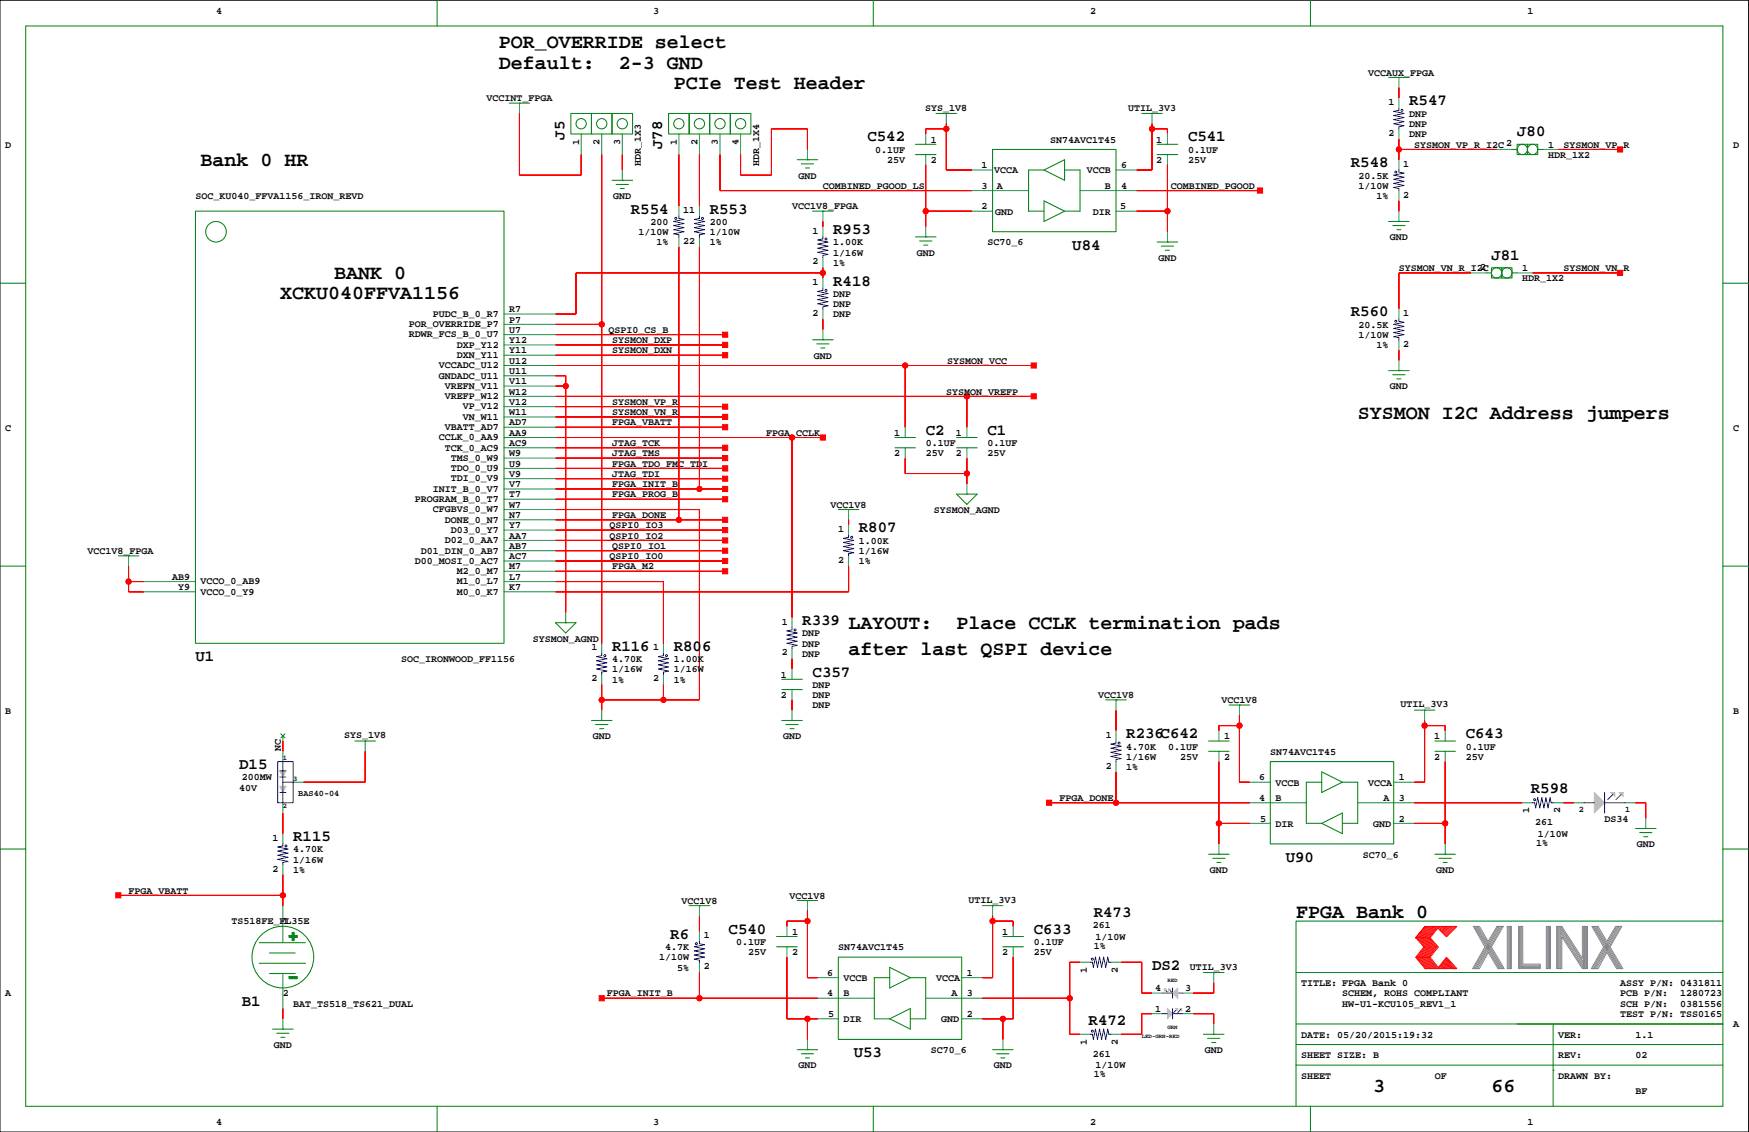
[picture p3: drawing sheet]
<svg xmlns="http://www.w3.org/2000/svg" width="432mm" height="279mm" viewBox="0 0 432 279" stroke-linecap="round" stroke-linejoin="round" font-family="sans-serif">
<path d="M0 .1h431.7v279.3h-431.7z" fill="none" stroke="#000" stroke-width=".25"/>
<g fill="none" stroke="#008000" stroke-width=".25">
<path d="M6.3 6.4h419.1v266.7h-419.1zM107.9 .1v6.3M215.6 .1v6.3M323.5 .1v6.3M342.8 19.1h5.1M345.4 19.1h.1M125.7 25.5h5.1M128.2 25.5h.1M140.9 28h5.1v5.1h-5.1zM146 28h5.1v5.1h-5.1zM151.1 28h5.1v5.1h-5.1zM165.1 28h5v5.1h-5z"/>
<path d="M170.1 28h5.1v5.1h-5.1zM175.2 28h5.1v5.1h-5.1zM180.3 28h5.1v5.1h-5.1zM196.8 39.4h5.1M199.3 39.4h.1M226 38.2h5.1M226 35.6h5.1M231.1 28h5.1M233.6 28h.1M245.1 36.9h30.4v20.3h-30.4zM281.9 28h5.1M284.4 28h.1"/>
<path d="M285.7 38.2h5.1M285.7 35.6h5.1M373.3 36.9h1.3M374.6 35.6h2.5v2.6h-2.5zM377.1 35.6h2.5v2.6h-2.5zM379.6 36.9h1.3M48.2 52.1h76.2v106.7h-76.2zM151.1 44.5h5.1M152.1 45.5h3.1M153.1 46.5h1M153.6 44.5h.1M197.8 40.4h3.1"/>
<path d="M198.8 41.5h1.1M200.6 52.1h5.1M203.2 52.1h.1M226 58.5h5.1M227 59.5h3.1M228.5 58.5h.1M257.8 42l5-2.6v5.1zM257.8 42h-3.9v10.1h3.9M257.8 49.6l5 2.5-5 2.6zM262.8 42h3.8v10.1h-3.8M285.7 59.7h5.1M288.2 59.7h.1"/>
<path d="M342.8 54.7h5.1M343.8 55.7h3.1M344.9 56.7h1M345.4 54.7h.1M0 69.9h6.3M228 60.5h1.1M286.7 60.8h3M287.7 61.8h1M366.9 67.4h1.3M368.2 66.1h2.6v2.5h-2.6zM370.8 66.1h2.5v2.5h-2.5zM373.3 67.4h1.3"/>
<path d="M425.4 69.9h6.3M200.6 83.9h5.1M201.6 84.9h3.1M202.6 85.9h1.1M203.2 83.9h.1M342.8 91.5h5.1M343.8 92.5h3.1M344.9 93.5h1M345.4 91.5h.1M220.9 110.5h5.1M220.9 108h5.1M236.2 110.5h5"/>
<path d="M236.2 108h5M0 139.7h6.3M29.2 137.2h5.1M31.7 137.2h.1M207 125.8h5M209.5 125.8h.1M236.2 122h5l-2.5 2.5zM238.7 122h.1M425.4 139.7h6.3M137.1 153.7h5.1l-2.5 2.5zM139.7 153.7h.1M146 177.8h5.1"/>
<path d="M147 178.8h3.1M148 179.9h1.1M148.6 177.8h.1M193 177.8h5.1M193 170.2h5.1M193 167.7h5.1M194 178.8h3.1M195 179.9h1M195.5 177.8h.1M273 172.7h5.1M275.5 172.7h.1M303.5 174h5"/>
<path d="M306 174h.1M349.2 175.3h5M351.7 175.3h.1M69.3 181.1l1 1M70.3 181.1l-1 1M87.6 182.9h5.1M90.1 182.9h.1M298.4 185.4h5.1M298.4 182.9h5.1M313.6 188h30.5v20.3h-30.5zM326.3 190.5l5.1 2.6-5.1 2.5zM326.3 193.1h-3.8v10.1h3.8"/>
<path d="M331.4 193.1h3.8v10.1h-3.8M354.2 185.4h5.1M354.2 182.9h5.1M0 209.6h6.3M298.4 210.8h5.1M299.4 211.9h3M300.4 212.9h1M300.9 210.8h.1M326.3 203.2l5.1-2.5v5.1zM354.2 210.8h5.1M355.3 211.9h3M356.3 212.9h1"/>
<path d="M356.8 210.8h.1M403.8 204.5h5M404.8 205.5h3M405.8 206.5h1M406.3 204.5h.1M425.4 209.6h6.3M59.7 231.2h.1M64 232.7h11.4M64 237.8h11.4M66.5 235.2h6.4M69.8 228.6h.1M170.1 223.5h5.1"/>
<path d="M172.7 223.5h.1M191.7 233.7h5.1M191.7 231.2h5.1M196.8 222.3h5.1M199.3 222.3h.1M207 236.2h30.4v20.3h-30.4zM219.7 238.8l5 2.5-5 2.5zM242.5 223.5h5.1M245.1 223.5h.1M247.6 233.7h5.1M247.6 231.2h5.1M425.4 227.3h-105.4v35.6"/>
<path d="M66.5 240.3h6.4M67.3 254h5.1M68.3 255h3.1M69.3 256h1M69.8 254h.1M196.8 259.1h5.1M199.3 259.1h.1M219.7 241.3h-3.8v10.2h3.8M219.7 251.5l5-2.6v5.1zM224.7 241.3h3.8v10.2h-3.8M245.1 259.1h5M247.6 259.1h.1"/>
<path d="M297.1 240h5.1M297.1 255.3h5.1M298.1 256.3h3.1M299.1 257.3h1.1M299.7 255.3h.1M299.7 240h.1M320 257.8h105.4M320 252.7h105.4M320 240h105.4M383.5 252.7v20.4M107.9 273.1v6.3M197.8 260.1h3.1"/>
<path d="M198.8 261.1h1.1M215.6 273.1v6.3M246.1 260.1h3M247.1 261.1h1M320 262.9v10.2M320 262.9h105.4M323.5 273.1v6.3M383.5 264.2h.1"/>
<circle cx="143.5" cy="30.5" r="1.27"/>
<circle cx="148.6" cy="30.5" r="1.27"/>
<circle cx="153.6" cy="30.5" r="1.27"/>
<circle cx="167.6" cy="30.5" r="1.27"/>
<circle cx="172.7" cy="30.5" r="1.27"/>
<circle cx="177.8" cy="30.5" r="1.27"/>
<circle cx="182.8" cy="30.5" r="1.27"/>
<circle cx="375.8" cy="36.9" r="1.27"/>
<circle cx="378.4" cy="36.9" r="1.27"/>
<circle cx="53.3" cy="57.2" r="2.54"/>
<circle cx="369.5" cy="67.4" r="1.27"/>
<circle cx="372" cy="67.4" r="1.27"/>
<circle cx="69.8" cy="236.2" r="7.6"/>
</g>
<g fill="none" stroke="#f00" stroke-width=".25">
<path d="M128.2 28v15.2h15.3v-5M148.6 38.2v120.6M153.6 38.2v3.8M167.6 38.2v12.7M172.7 38.2v12.7M177.8 38.2v8.8h62.2M199.3 36.9v-5.1h-8.8v11.4h-7.7v-5M233.6 31.8h-5.1v1.3M233.6 30.5v11.5h6.4M284.4 31.8h3.8v1.3M284.4 30.5v11.5h-3.8M345.4 21.6v2.6"/>
<path d="M345.4 34.3v5.1M345.4 36.9h24.1M384.7 36.9h15.3M203.2 54.7v1.2M228.5 52.1h11.5M228.5 40.7v15.2M280.6 47h30.5M280.6 52.1h7.6M288.2 40.7v16.5M345.4 49.6v2.5M167.6 61v67.3M172.7 61v59.7"/>
<path d="M203.2 66.1v2.5M203.2 78.8v2.5M203.2 67.4h-61v10.1h-5.1M363.1 67.4h-17.7v8.8M378.4 67.4h21.6M137.1 87.7h41.9M137.1 97.8h118.1M137.1 85.1h41.9M137.1 90.2h118.1M137.1 92.8h2.6v58.4M137.1 95.3h2.6M137.1 82.6h41.9"/>
<path d="M137.1 80.1h11.5M223.5 90.2v15.2M238.7 97.8v7.6M345.4 86.4v2.5M137.1 115.6h41.9M137.1 113.1h41.9M137.1 110.5h41.9M137.1 108h66.1M137.1 105.4h41.9M137.1 100.4h41.9M137.1 102.9h41.9M137.1 118.1h41.9"/>
<path d="M195.5 108v44.4M223.5 113.1v3.8h15.2M238.7 113.1v6.3M31.7 139.7v6.4h3.9M137.1 125.8h35.6v46.9h-24.1M137.1 123.2h41.9M137.1 138.5h41.9M137.1 130.8h41.9M137.1 133.4h41.9M137.1 135.9h41.9M137.1 120.7h41.9M137.1 128.3h41.9"/>
<path d="M209.5 139.7v6.4h-72.4M209.5 128.3v1.3M31.7 143.5h3.9M137.1 143.5h26.7v15.3M137.1 141h41.9M148.6 168.9v6.4M163.8 168.9v3.8M195.5 162.6v2.5M195.5 172.7v2.6M275.5 175.3v5.1M306 176.6v16.5h2.5M306 179.1h-5.1v1.3"/>
<path d="M351.7 177.8v15.3h-2.5M351.7 179.1h5.1v1.3M69.8 182.9v2.5M90.1 185.4v7.7h-15.2M259 198.1h49.5M275.5 190.5v7.6M300.9 188v20.3M349.2 198.1h26.6M356.8 188v20.3M386 198.1h2.5M403.8 198.1h2.5v3.8M69.8 200.7v5.1"/>
<path d="M69.8 215.9v7.6M300.9 203.2h7.6M349.2 203.2h7.6M29.2 221h40.6M172.7 226.1v3.8M194.3 236.2v15.3h7.6M199.3 224.8v16.5h2.6M199.3 227.3h-5v1.3M245.1 227.3h5v1.3M245.1 226.1v15.2h-2.6M250.1 236.2v15.3h-7.6M266.6 237.5h-2.5v17.8h2.5"/>
<path d="M276.8 237.5h5.1v7.6h2.5M349.5 236.3h3.6M349.9 231.5l1.9 2.2-2 2.6 2.2 2.8M350.1 236.3l2.2 2.8M350.2 231.5l1.9 2.3-2 2.5M350.4 236.3l2.2 2.8M350.5 231.5l1.9 2.3-2 2.5M350.6 236.3l2.3 2.7M350.8 231.5l1.9 2.3-2 2.5M351 236.3l2.2 2.8M351.1 231.5l1.9 2.3-2 2.5M351.3 236.3l2.2 2.8"/>
<path d="M351.4 231.5l1.9 2.3-2 2.5M351.6 236.3l2.2 2.8M351.7 231.5l1.9 2.2M351.8 228.7l-2.3 2.8 2.3-2.8h7.9l-2.6 2.5-2.1-2.1-1.9 2.4 2 2.2-2 2.6 2 2.5 2-2.5 2.6 2.8h-7.9l-2.3-2.8M351.9 236.3l2.2 2.8M352 231.5l1.9 2.2M352.1 228.7l-2.2 2.7M352.2 236.3l2.2 2.8M352.3 231.5l1.9 2.3-2 2.5M352.4 228.7l-2.2 2.7M352.5 236.3l2.2 2.8M352.6 231.5l1.9 2.2"/>
<path d="M352.7 228.7l-2.2 2.7M352.8 236.3l2.2 2.8M352.8 231.5l2 2.2M353 228.7l-2.2 2.7M353.1 231.5h-3.6l2.1 2.2-2.1 2.6M353.2 228.7l-2.1 2.7M353.6 233.8l-2 2.5M353.6 228.7l-2.2 2.7M353.8 228.7l-2.1 2.7M353.9 233.8l-1.9 2.4M354.1 228.7l-2.1 2.7M354.4 228.7l-2.1 2.7"/>
<path d="M354.5 233.8l-2 2.5M354.7 228.7l-2.1 2.7M354.8 233.8l-2 2.5M355 228.7l-2.1 2.7M355.2 238.8l.2 .3M355.3 238.6l.4 .5M355.4 228.7l-.4 .4M355.4 238.4l.6 .7M355.6 238.3l.7 .8M355.7 238.1l.9 1M355.7 228.7l-.5 .5M355.9 237.9l1 1.2"/>
<path d="M356 237.8l1.2 1.3M356.1 228.7l-.8 .7M356.1 237.6l1.4 1.4M356.3 237.4l1.5 1.7M356.4 237.2l1.6 1.9M356.5 228.7l-1 .9M356.5 237.1l1.8 2M356.7 236.9l1.9 2.2M356.8 236.7l2.1 2.4M356.8 228.7l-1.1 1.1M356.9 236.6l2.3 2.5M357.1 236.5l2.3 2.6"/>
<path d="M357.2 228.7l-1.3 1.2M357.5 228.7l-1.4 1.4M357.8 228.7l-1.6 1.6M358.2 228.7l-1.8 1.7M358.5 228.7l-1.9 1.9M359 228.7l-2.2 2.1M359.3 228.7l-2.3 2.3M69.8 248.9v2.6M148.6 246.4h53.3M172.7 240v6.4M199.3 251.5v5M242.5 246.4h21.6"/>
<path d="M247.6 251.5v5M284.4 250.2h-2.5v5.1h-5.1M294.6 250.2h5.1v2.5M299.7 242.6v2.5h-5.1"/>
<circle cx="233.6" cy="31.8" r=".63"/>
<circle cx="284.4" cy="31.8" r=".63"/>
<circle cx="345.4" cy="36.9" r=".63"/>
<circle cx="228.5" cy="52.1" r=".63"/>
<circle cx="288.2" cy="52.1" r=".63"/>
<circle cx="203.2" cy="67.4" r=".63"/>
<circle cx="139.7" cy="95.3" r=".63"/>
<circle cx="148.6" cy="80.1" r=".63"/>
<circle cx="223.5" cy="90.2" r=".63"/>
<circle cx="238.7" cy="97.8" r=".63"/>
<circle cx="195.5" cy="108" r=".63"/>
<circle cx="238.7" cy="116.9" r=".63"/>
<circle cx="167.6" cy="128.3" r=".63"/>
<circle cx="172.7" cy="120.7" r=".63"/>
<circle cx="31.7" cy="143.5" r=".63"/>
<circle cx="148.6" cy="172.7" r=".63"/>
<circle cx="163.8" cy="172.7" r=".63"/>
<circle cx="306" cy="179.1" r=".63"/>
<circle cx="351.7" cy="179.1" r=".63"/>
<circle cx="275.5" cy="198.1" r=".63"/>
<circle cx="300.9" cy="203.2" r=".63"/>
<circle cx="356.8" cy="203.2" r=".63"/>
<circle cx="69.8" cy="221" r=".63"/>
<circle cx="199.3" cy="227.3" r=".63"/>
<circle cx="245.1" cy="227.3" r=".63"/>
<circle cx="172.7" cy="246.4" r=".63"/>
<circle cx="199.3" cy="251.5" r=".63"/>
<circle cx="247.6" cy="251.5" r=".63"/>
<circle cx="264.1" cy="246.4" r=".63"/>
</g>
<g fill="none" stroke="#848684" stroke-width=".25">
<path d="M364 228.7l6.1 10.4M364.3 228.7l6.1 10.4M364.6 228.7l6.1 10.4M364.9 228.7l6.1 10.4M367.4 232.3l-2.1-3.6h-1.6l2.9 5-3 5.4h1.7l2.1-4 2.4 4h1.6l-3.2-5.4M369.6 228.7l-2.2 3.6M369.8 228.7l-5.9 10.4M370.2 228.7l-6 10.4M370.5 228.7l-6 10.4M370.8 228.7l-6 10.4M371.1 228.7h-1.5h1.5l-2.9 5M372.1 228.7h1v10.4h-1z"/>
<path d="M372.4 228.7v10.4M372.6 228.7v10.4M372.9 228.7v10.4M374.9 228.7h1v9.3h4.3v1.1h-5.3zM375.1 228.7v10.4M375.4 228.7v10.4M375.7 228.7v10.4M375.7 238.2h4.5M375.7 238.5h4.5M375.7 238.8h4.5M381.8 228.7h1v10.4h-1zM382 228.7v10.4"/>
<path d="M382.3 228.7v10.4M382.5 228.7v10.4M384.3 228.7h1.3l5.1 7.8v-7.8h1.2v10.4h-1.2l-5.1-7.9v7.9h-1.3zM384.5 228.7v10.4M384.8 228.7v10.4M385.1 228.7v10.4M385.3 228.7v10.4M385.3 230.3l5.6 8.7M385.3 229.8l5.6 8.7M385.3 229.2l5.6 8.7M385.3 228.8l5.6 8.7M390.9 228.7v10.4"/>
<path d="M391.2 228.7v10.4M391.5 228.7v10.4M391.7 228.6v10.4M393.3 228.7l6.1 10.4M393.6 228.7l6.1 10.4M393.9 228.7l6.1 10.4M394.2 228.7l6.1 10.4M396.7 232.3l-2.1-3.6h-1.6l2.9 5-3 5.4M397.5 233.7l3.2 5.4h-1.6l-2.4-4-2.2 4h-1.6M398.9 228.7l-2.2 3.6M399.1 228.7l-6 10.4M399.4 228.7l-5.9 10.4"/>
<path d="M399.7 228.7l-5.9 10.4M400.1 228.7l-6 10.4M400.4 228.7h-1.5h1.5l-2.9 5"/>
</g>
<g fill="none" stroke="#008080" stroke-width=".25">
<path d="M345.4 19.1v2.5M128.2 25.5v2.5M143.5 33.1v5.1M148.6 33.1v5.1M153.6 33.1v5.1M167.6 33.1v5.1M172.7 33.1v5.1M177.8 33.1v5.1M182.8 33.1v5.1M199.3 36.9v2.5M228.5 33.1v2.5M228.5 38.2v2.5"/>
<path d="M233.6 28v2.5M284.4 28v2.5M288.2 33.1v2.5M288.2 38.2v2.5M345.4 24.2v2.5M345.4 31.8v2.5M345.4 39.4v2.6M369.5 36.9h3.8M380.9 36.9h3.8M153.6 42v2.5M167.6 50.9v2.5M167.6 58.5v2.5"/>
<path d="M172.7 50.9v2.5M172.7 58.5v2.5M203.2 52.1v2.6M203.2 55.9v2.6M228.5 55.9v2.6M240 52.1h5.1M240 42h5.1M240 47h13.9M266.6 47h14M275.5 52.1h5.1M275.5 42h5.1M288.2 57.2v2.5"/>
<path d="M345.4 47v2.6M345.4 52.1v2.6M124.4 77.5h12.7M203.2 63.5v2.6M203.2 68.6v2.6M203.2 76.2v2.6M345.4 76.2v2.6M363.1 67.4h3.8M374.6 67.4h3.8M124.4 97.8h12.7M124.4 95.3h12.7M124.4 92.8h12.7"/>
<path d="M124.4 90.2h12.7M124.4 87.7h12.7M124.4 85.1h12.7M124.4 82.6h12.7M124.4 80.1h12.7M203.2 81.3v2.6M345.4 83.9v2.5M345.4 88.9v2.6M124.4 118.1h12.7M124.4 115.6h12.7M124.4 113.1h12.7M124.4 110.5h12.7"/>
<path d="M124.4 108h12.7M124.4 105.4h12.7M124.4 102.9h12.7M124.4 100.4h12.7M223.5 105.4v2.6M223.5 110.5v2.6M238.7 105.4v2.6M238.7 110.5v2.6M238.7 119.4v2.6M31.7 137.2v2.5M124.4 138.5h12.7M124.4 135.9h12.7"/>
<path d="M124.4 133.4h12.7M124.4 130.8h12.7M124.4 128.3h12.7M124.4 125.8h12.7M124.4 123.2h12.7M124.4 120.7h12.7M209.5 125.8v2.5M209.5 129.6v2.5M209.5 137.2v2.5M35.6 146.1h12.6M35.6 143.5h12.6M124.4 146.1h12.7"/>
<path d="M124.4 143.5h12.7M124.4 141h12.7M139.7 151.2v2.5M148.6 158.8v2.5M163.8 158.8v2.5M195.5 152.4v2.6M148.6 166.4v2.5M148.6 175.3v2.5M163.8 166.4v2.5M195.5 160v2.6M195.5 165.1v2.6M195.5 170.2v2.5"/>
<path d="M195.5 175.3v2.5M275.5 172.7v2.6M306 174v2.6M351.7 175.3v2.5M69.8 181.6v1.3M69.8 185.4v2.6M69.8 198.1v2.6M72.4 193.1h2.5M90.1 182.9v2.5M275.5 180.4v2.5M275.5 188v2.5M300.9 180.4v2.5"/>
<path d="M300.9 185.4v2.6M308.5 193.1h5.1M308.5 198.1h14M335.2 198.1h14M344.1 193.1h5.1M356.8 180.4v2.5M356.8 185.4v2.6M375.8 198.1h2.6M383.5 198.1h2.5M388.5 198.1h2.6M401.2 198.1h2.6M69.8 205.8v2.5"/>
<path d="M69.8 213.4v2.5M300.9 208.3v2.5M308.5 203.2h5.1M344.1 203.2h5.1M356.8 208.3v2.5M406.3 201.9v2.6M69.8 223.5v9.2M172.7 223.5v2.6M172.7 229.9v2.5M172.7 237.5v2.5M194.3 228.6v2.6M194.3 233.7v2.5"/>
<path d="M199.3 222.3v2.5M245.1 223.5v2.6M250.1 228.6v2.6M250.1 233.7v2.5M266.6 237.5h2.6M274.3 237.5h2.5M69.8 240.5v8.4M69.8 251.5v2.5M199.3 256.5v2.6M201.9 251.5h5.1M201.9 241.3h5.1M201.9 246.4h14"/>
<path d="M228.5 246.4h14M237.4 251.5h5.1M237.4 241.3h5.1M247.6 256.5v2.6M266.6 255.3h2.6M274.3 255.3h2.5M284.4 245.1h2.6M284.4 250.2h2.6M292 245.1h2.6M292 250.2h2.6M299.7 240v2.6M299.7 252.7v2.6"/>
</g>
<g fill="none" stroke="#00f" stroke-width=".25">
<path d="M345.4 26.7v.5l-1.3 .3 2.5 .5-2.5 .5 2.5 .5-2.5 .5 2.5 .5-2.5 .5 2.5 .5-1.2 .3v.5M167.6 53.4v.5l1.3 .3-2.6 .5 2.6 .5-2.6 .5 2.6 .5-2.6 .5 2.6 .5-2.6 .5 1.3 .3v.5M172.7 53.4v.5l-1.3 .3 2.6 .5-2.6 .5 2.6 .5-2.6 .5 2.6 .5-2.6 .5 2.6 .5-1.3 .3v.5M203.2 58.5v.5l-1.3 .2 2.5 .5-2.5 .5 2.5 .6-2.5 .5 2.5 .5-2.5 .5 2.5 .5-1.2 .2v.5M345.4 42v.5l1.2 .2-2.5 .5 2.5 .5-2.5 .5 2.5 .6-2.5 .5 2.5 .5-2.5 .5 1.3 .2v.5M203.2 71.2v.5l-1.3 .2 2.5 .5-2.5 .5 2.5 .6-2.5 .5 2.5 .5-2.5 .5 2.5 .5-1.2 .2v.5M345.4 78.8v.5l1.2 .2-2.5 .6 2.5 .5-2.5 .5 2.5 .5-2.5 .5 2.5 .5-2.5 .5 1.3 .3v.5M209.5 132.1v.5l-1.3 .3 2.6 .5-2.6 .5 2.6 .5-2.6 .5 2.6 .5-2.6 .5 2.6 .5-1.3 .3v.5M195.5 155v.5l-1.2 .2 2.5 .5-2.5 .5 2.5 .6-2.5 .5 2.5 .5-2.5 .5 2.5 .5-1.3 .2v.5M148.6 161.3v.5l-1.3 .3 2.5 .5-2.5 .5 2.5 .5-2.5 .5 2.5 .5-2.5 .5 2.5 .5-1.2 .3v.5M163.8 161.3v.5l-1.3 .3 2.6 .5-2.6 .5 2.6 .5-2.6 .5 2.6 .5-2.6 .5 2.6 .5-1.3 .3v.5M68.6 188h3.8v10.1h-3.8z"/>
<path d="M69.1 190.3h1.5M69.1 195.6h1.5M69.1 191.8h1.5M69.8 188v10.1M69.8 193.1h2.6M275.5 182.9v.5l-1.2 .3 2.5 .5-2.5 .5 2.5 .5-2.5 .5 2.5 .5-2.5 .5 2.5 .5-1.3 .3v.5M378.4 198.1h.5l.2 1.3 .5-2.5 .6 2.5 .5-2.5 .5 2.5 .5-2.5 .5 2.5 .5-2.5 .2 1.2h.6M391.1 198.1h2.5M396.1 195.6v5.1M396.1 198.1h5.1M398.2 196.1l-1.3 1.3M400.2 196.1l-1.3 1.3"/>
<path d="M69.8 208.3v.5l-1.2 .3 2.5 .5-2.5 .5 2.5 .5-2.5 .5 2.5 .5-2.5 .5 2.5 .5-1.3 .3v.5M172.7 232.4v.5l1.3 .3-2.6 .5 2.6 .5-2.6 .5 2.6 .5-2.6 .5 2.6 .5-2.6 .5 1.3 .3v.5M269.2 237.5h.5l.2 1.3 .5-2.6 .6 2.6 .5-2.6 .5 2.6 .5-2.6 .5 2.6 .5-2.6 .2 1.3h.6M269.2 255.3h.5l.2 1.2 .5-2.5 .6 2.5 .5-2.5 .5 2.5 .5-2.5 .5 2.5 .5-2.5 .2 1.3h.6M287 250.2h1.2M287 245.1h2.5M287.5 244.1l.7 .8M288.5 244.1l.7 .8M289.5 250.2h2.5M289.5 243.8v2.6M289.5 248.9v2.6M290.5 249.2l-.8 .7"/>
<path d="M290.8 245.1h1.2M291.5 249.2l-.7 .7"/>
<circle cx="346.1" cy="27.2" r=".25"/>
<circle cx="166.8" cy="53.9" r=".25"/>
<circle cx="173.4" cy="53.9" r=".25"/>
<circle cx="203.9" cy="59" r=".25"/>
<circle cx="344.6" cy="42.5" r=".25"/>
<circle cx="203.9" cy="71.7" r=".25"/>
<circle cx="344.6" cy="79.3" r=".25"/>
<circle cx="210.3" cy="132.6" r=".25"/>
<circle cx="196.3" cy="155.5" r=".25"/>
<circle cx="149.3" cy="161.8" r=".25"/>
<circle cx="164.6" cy="161.8" r=".25"/>
<circle cx="276.3" cy="183.4" r=".25"/>
<circle cx="378.9" cy="197.4" r=".25"/>
<circle cx="70.6" cy="208.8" r=".25"/>
<circle cx="171.9" cy="232.9" r=".25"/>
<circle cx="269.7" cy="236.7" r=".25"/>
<circle cx="269.7" cy="254.5" r=".25"/>
</g>
<g fill="#c0c0c0" stroke="#c0c0c0" stroke-width=".25">
<path d="M288.2 248.9l1.3 1.3-1.3 1.3z" fill-rule="evenodd"/>
<path d="M291.3 248.9h.5v.5z" fill-rule="evenodd"/>
<path d="M289.5 245.1l1.3-1.3v2.6z" fill-rule="evenodd"/>
<path d="M288.5 244.1h.5l-.5 .5z" fill-rule="evenodd"/>
<path d="M287.5 244.1h.5l-.5 .5z" fill-rule="evenodd"/>
<path d="M290.3 248.9h.5v.5z" fill-rule="evenodd"/>
<path d="M69.1 190.3h1.5l-.8 1.5z" fill-rule="evenodd"/>
<path d="M69.1 194.1h1.5l-.8 1.5z" fill-rule="evenodd"/>
<path d="M393.6 195.6l2.5 2.5-2.5 2.6z" fill-rule="evenodd"/>
<path d="M397.7 195.6h1v1z" fill-rule="evenodd"/>
<path d="M399.7 195.6h1v1z" fill-rule="evenodd"/>
</g>
<g fill="#f00" stroke="#f00" stroke-width=".25">
<path d="M90.1 185.4v7.7z" fill-rule="evenodd"/>
<path d="M74.9 193.1h15.2z" fill-rule="evenodd"/>
<path d="M69.8 248.9v2.6z" fill-rule="evenodd"/>
<path d="M294.6 250.2h5.1z" fill-rule="evenodd"/>
<path d="M299.7 250.2v2.5z" fill-rule="evenodd"/>
<path d="M294.6 245.1h5.1z" fill-rule="evenodd"/>
<path d="M299.7 242.6v2.5z" fill-rule="evenodd"/>
<path d="M172.7 226.1v3.8z" fill-rule="evenodd"/>
<path d="M172.7 240v6.4z" fill-rule="evenodd"/>
<path d="M172.7 246.4h29.2z" fill-rule="evenodd"/>
<path d="M148.6 246.4h24.1z" fill-rule="evenodd"/>
<path d="M147.9 245.8h1.3v1.2h-1.3z" fill-rule="evenodd"/>
<path d="M69.8 200.7v5.1z" fill-rule="evenodd"/>
<path d="M281.9 245.1h2.5z" fill-rule="evenodd"/>
<path d="M281.9 237.5v7.6z" fill-rule="evenodd"/>
<path d="M276.8 237.5h5.1z" fill-rule="evenodd"/>
<path d="M281.9 250.2h2.5z" fill-rule="evenodd"/>
<path d="M281.9 250.2v5.1z" fill-rule="evenodd"/>
<path d="M276.8 255.3h5.1z" fill-rule="evenodd"/>
<path d="M242.5 246.4h21.6z" fill-rule="evenodd"/>
<path d="M264.1 237.5h2.5z" fill-rule="evenodd"/>
<path d="M264.1 237.5v8.9z" fill-rule="evenodd"/>
<path d="M264.1 246.4v8.9z" fill-rule="evenodd"/>
<path d="M264.1 255.3h2.5z" fill-rule="evenodd"/>
<path d="M195.5 172.7v2.6z" fill-rule="evenodd"/>
<path d="M163.8 168.9v3.8z" fill-rule="evenodd"/>
<path d="M148.6 172.7h15.2z" fill-rule="evenodd"/>
<path d="M172.7 125.8v46.9z" fill-rule="evenodd"/>
<path d="M163.8 172.7h8.9z" fill-rule="evenodd"/>
<path d="M137.1 125.8h35.6z" fill-rule="evenodd"/>
<path d="M148.6 172.7v2.6z" fill-rule="evenodd"/>
<path d="M148.6 168.9v3.8z" fill-rule="evenodd"/>
<path d="M137.1 115.6h41.9z" fill-rule="evenodd"/>
<path d="M178.4 115h1.3v1.2h-1.3z" fill-rule="evenodd"/>
<path d="M137.1 113.1h41.9z" fill-rule="evenodd"/>
<path d="M178.4 112.4h1.3v1.3h-1.3z" fill-rule="evenodd"/>
<path d="M137.1 110.5h41.9z" fill-rule="evenodd"/>
<path d="M178.4 109.9h1.3v1.3h-1.3z" fill-rule="evenodd"/>
<path d="M195.5 108v44.4z" fill-rule="evenodd"/>
<path d="M137.1 108h58.4z" fill-rule="evenodd"/>
<path d="M195.5 108h7.7z" fill-rule="evenodd"/>
<path d="M202.5 107.4h1.3v1.2h-1.3z" fill-rule="evenodd"/>
<path d="M137.1 141h41.9z" fill-rule="evenodd"/>
<path d="M178.4 140.4h1.3v1.2h-1.3z" fill-rule="evenodd"/>
<path d="M137.1 123.2h41.9z" fill-rule="evenodd"/>
<path d="M178.4 122.6h1.3v1.3h-1.3z" fill-rule="evenodd"/>
<path d="M137.1 105.4h41.9z" fill-rule="evenodd"/>
<path d="M178.4 104.8h1.3v1.3h-1.3z" fill-rule="evenodd"/>
<path d="M137.1 87.7h41.9z" fill-rule="evenodd"/>
<path d="M178.4 87h1.3v1.3h-1.3z" fill-rule="evenodd"/>
<path d="M195.5 162.6v2.5z" fill-rule="evenodd"/>
<path d="M238.7 97.8v7.6z" fill-rule="evenodd"/>
<path d="M137.1 97.8h101.6z" fill-rule="evenodd"/>
<path d="M238.7 97.8h16.5z" fill-rule="evenodd"/>
<path d="M254.6 97.2h1.2v1.3h-1.2z" fill-rule="evenodd"/>
<path d="M137.1 85.1h41.9z" fill-rule="evenodd"/>
<path d="M178.4 84.5h1.3v1.3h-1.3z" fill-rule="evenodd"/>
<path d="M137.1 100.4h41.9z" fill-rule="evenodd"/>
<path d="M178.4 99.7h1.3v1.3h-1.3z" fill-rule="evenodd"/>
<path d="M137.1 102.9h41.9z" fill-rule="evenodd"/>
<path d="M178.4 102.3h1.3v1.2h-1.3z" fill-rule="evenodd"/>
<path d="M137.1 90.2h86.4z" fill-rule="evenodd"/>
<path d="M223.5 90.2v15.2z" fill-rule="evenodd"/>
<path d="M223.5 90.2h31.7z" fill-rule="evenodd"/>
<path d="M254.6 89.6h1.2v1.2h-1.2z" fill-rule="evenodd"/>
<path d="M223.5 113.1v3.8z" fill-rule="evenodd"/>
<path d="M223.5 116.9h15.2z" fill-rule="evenodd"/>
<path d="M238.7 116.9v2.5z" fill-rule="evenodd"/>
<path d="M238.7 113.1v3.8z" fill-rule="evenodd"/>
<path d="M139.7 95.3v55.9z" fill-rule="evenodd"/>
<path d="M137.1 95.3h2.6z" fill-rule="evenodd"/>
<path d="M139.7 92.8v2.5z" fill-rule="evenodd"/>
<path d="M137.1 92.8h2.6z" fill-rule="evenodd"/>
<path d="M203.2 78.8v2.5z" fill-rule="evenodd"/>
<path d="M203.2 66.1v1.3z" fill-rule="evenodd"/>
<path d="M142.2 67.4v10.1z" fill-rule="evenodd"/>
<path d="M203.2 67.4v1.2z" fill-rule="evenodd"/>
<path d="M137.1 77.5h5.1z" fill-rule="evenodd"/>
<path d="M142.2 67.4h61z" fill-rule="evenodd"/>
<path d="M31.7 139.7v3.8z" fill-rule="evenodd"/>
<path d="M31.7 143.5v2.6z" fill-rule="evenodd"/>
<path d="M31.7 146.1h3.9z" fill-rule="evenodd"/>
<path d="M31.7 143.5h3.9z" fill-rule="evenodd"/>
<path d="M137.1 82.6h41.9z" fill-rule="evenodd"/>
<path d="M178.4 82h1.3v1.2h-1.3z" fill-rule="evenodd"/>
<path d="M137.1 138.5h41.9z" fill-rule="evenodd"/>
<path d="M178.4 137.8h1.3v1.3h-1.3z" fill-rule="evenodd"/>
<path d="M137.1 130.8h41.9z" fill-rule="evenodd"/>
<path d="M178.4 130.2h1.3v1.3h-1.3z" fill-rule="evenodd"/>
<path d="M137.1 133.4h41.9z" fill-rule="evenodd"/>
<path d="M178.4 132.7h1.3v1.3h-1.3z" fill-rule="evenodd"/>
<path d="M137.1 135.9h41.9z" fill-rule="evenodd"/>
<path d="M178.4 135.3h1.3v1.3h-1.3z" fill-rule="evenodd"/>
<path d="M275.5 175.3v5.1z" fill-rule="evenodd"/>
<path d="M275.5 198.1h33z" fill-rule="evenodd"/>
<path d="M275.5 190.5v7.6z" fill-rule="evenodd"/>
<path d="M259 198.1h16.5z" fill-rule="evenodd"/>
<path d="M258.4 197.5h1.3v1.3h-1.3z" fill-rule="evenodd"/>
<path d="M148.6 38.2v41.9z" fill-rule="evenodd"/>
<path d="M148.6 80.1v78.7z" fill-rule="evenodd"/>
<path d="M137.1 80.1h11.5z" fill-rule="evenodd"/>
<path d="M69.8 215.9v5.1z" fill-rule="evenodd"/>
<path d="M69.8 221v2.5z" fill-rule="evenodd"/>
<path d="M29.2 221h40.6z" fill-rule="evenodd"/>
<path d="M28.6 220.4h1.2v1.2h-1.2z" fill-rule="evenodd"/>
<path d="M345.4 34.3v2.6z" fill-rule="evenodd"/>
<path d="M345.4 36.9v2.5z" fill-rule="evenodd"/>
<path d="M345.4 36.9h24.1z" fill-rule="evenodd"/>
<path d="M345.4 21.6v2.6z" fill-rule="evenodd"/>
<path d="M345.4 49.6v2.5z" fill-rule="evenodd"/>
<path d="M280.6 47h30.5z" fill-rule="evenodd"/>
<path d="M310.4 46.4h1.3v1.3h-1.3z" fill-rule="evenodd"/>
<path d="M199.3 31.8v5.1z" fill-rule="evenodd"/>
<path d="M190.5 31.8h8.8z" fill-rule="evenodd"/>
<path d="M190.5 31.8v11.4z" fill-rule="evenodd"/>
<path d="M182.8 43.2h7.7z" fill-rule="evenodd"/>
<path d="M182.8 38.2v5z" fill-rule="evenodd"/>
<path d="M167.6 38.2v12.7z" fill-rule="evenodd"/>
<path d="M172.7 38.2v12.7z" fill-rule="evenodd"/>
<path d="M172.7 61v59.7z" fill-rule="evenodd"/>
<path d="M137.1 120.7h35.6z" fill-rule="evenodd"/>
<path d="M172.7 120.7h6.3z" fill-rule="evenodd"/>
<path d="M178.4 120.1h1.3v1.2h-1.3z" fill-rule="evenodd"/>
<path d="M167.6 61v67.3z" fill-rule="evenodd"/>
<path d="M137.1 128.3h30.5z" fill-rule="evenodd"/>
<path d="M167.6 128.3h11.4z" fill-rule="evenodd"/>
<path d="M178.4 127.7h1.3v1.2h-1.3z" fill-rule="evenodd"/>
<path d="M280.6 42h3.8z" fill-rule="evenodd"/>
<path d="M284.4 31.8v10.2z" fill-rule="evenodd"/>
<path d="M284.4 31.8h3.8z" fill-rule="evenodd"/>
<path d="M288.2 31.8v1.3z" fill-rule="evenodd"/>
<path d="M284.4 30.5v1.3z" fill-rule="evenodd"/>
<path d="M280.6 52.1h7.6z" fill-rule="evenodd"/>
<path d="M288.2 40.7v11.4z" fill-rule="evenodd"/>
<path d="M288.2 52.1v5.1z" fill-rule="evenodd"/>
<path d="M233.6 42h6.4z" fill-rule="evenodd"/>
<path d="M233.6 31.8v10.2z" fill-rule="evenodd"/>
<path d="M228.5 31.8v1.3z" fill-rule="evenodd"/>
<path d="M228.5 31.8h5.1z" fill-rule="evenodd"/>
<path d="M233.6 30.5v1.3z" fill-rule="evenodd"/>
<path d="M228.5 52.1h11.5z" fill-rule="evenodd"/>
<path d="M228.5 40.7v11.4z" fill-rule="evenodd"/>
<path d="M228.5 52.1v3.8z" fill-rule="evenodd"/>
<path d="M194.3 227.3v1.3z" fill-rule="evenodd"/>
<path d="M194.3 227.3h5z" fill-rule="evenodd"/>
<path d="M199.3 227.3v14z" fill-rule="evenodd"/>
<path d="M199.3 224.8v2.5z" fill-rule="evenodd"/>
<path d="M199.3 241.3h2.6z" fill-rule="evenodd"/>
<path d="M194.3 236.2v15.3z" fill-rule="evenodd"/>
<path d="M194.3 251.5h5z" fill-rule="evenodd"/>
<path d="M199.3 251.5h2.6z" fill-rule="evenodd"/>
<path d="M199.3 251.5v5z" fill-rule="evenodd"/>
<path d="M250.1 236.2v15.3z" fill-rule="evenodd"/>
<path d="M247.6 251.5h2.5z" fill-rule="evenodd"/>
<path d="M242.5 251.5h5.1z" fill-rule="evenodd"/>
<path d="M247.6 251.5v5z" fill-rule="evenodd"/>
<path d="M250.1 227.3v1.3z" fill-rule="evenodd"/>
<path d="M245.1 227.3h5z" fill-rule="evenodd"/>
<path d="M245.1 227.3v14z" fill-rule="evenodd"/>
<path d="M245.1 226.1v1.2z" fill-rule="evenodd"/>
<path d="M242.5 241.3h2.6z" fill-rule="evenodd"/>
<path d="M128.2 28v15.2z" fill-rule="evenodd"/>
<path d="M128.2 43.2h15.3z" fill-rule="evenodd"/>
<path d="M143.5 38.2v5z" fill-rule="evenodd"/>
<path d="M153.6 38.2v3.8z" fill-rule="evenodd"/>
<path d="M345.4 86.4v2.5z" fill-rule="evenodd"/>
<path d="M345.4 67.4h17.7z" fill-rule="evenodd"/>
<path d="M345.4 67.4v8.8z" fill-rule="evenodd"/>
<path d="M384.7 36.9h15.3z" fill-rule="evenodd"/>
<path d="M399.3 36.3h1.3v1.2h-1.3z" fill-rule="evenodd"/>
<path d="M378.4 67.4h21.6z" fill-rule="evenodd"/>
<path d="M399.3 66.7h1.3v1.3h-1.3z" fill-rule="evenodd"/>
<path d="M69.8 182.9v2.5z" fill-rule="evenodd"/>
<path d="M403.8 198.1h2.5z" fill-rule="evenodd"/>
<path d="M406.3 198.1v3.8z" fill-rule="evenodd"/>
<path d="M386 198.1h2.5z" fill-rule="evenodd"/>
<path d="M306 176.6v2.5z" fill-rule="evenodd"/>
<path d="M300.9 179.1v1.3z" fill-rule="evenodd"/>
<path d="M300.9 179.1h5.1z" fill-rule="evenodd"/>
<path d="M306 179.1v14z" fill-rule="evenodd"/>
<path d="M306 193.1h2.5z" fill-rule="evenodd"/>
<path d="M300.9 203.2h7.6z" fill-rule="evenodd"/>
<path d="M300.9 188v15.2z" fill-rule="evenodd"/>
<path d="M300.9 203.2v5.1z" fill-rule="evenodd"/>
<path d="M349.2 203.2h7.6z" fill-rule="evenodd"/>
<path d="M356.8 188v15.2z" fill-rule="evenodd"/>
<path d="M356.8 203.2v5.1z" fill-rule="evenodd"/>
<path d="M349.2 193.1h2.5z" fill-rule="evenodd"/>
<path d="M351.7 177.8v1.3z" fill-rule="evenodd"/>
<path d="M356.8 179.1v1.3z" fill-rule="evenodd"/>
<path d="M351.7 179.1h5.1z" fill-rule="evenodd"/>
<path d="M351.7 179.1v14z" fill-rule="evenodd"/>
<path d="M137.1 118.1h41.9z" fill-rule="evenodd"/>
<path d="M178.4 117.5h1.3v1.3h-1.3z" fill-rule="evenodd"/>
<path d="M177.8 38.2v8.8z" fill-rule="evenodd"/>
<path d="M177.8 47h62.2z" fill-rule="evenodd"/>
<path d="M163.8 143.5v15.3z" fill-rule="evenodd"/>
<path d="M137.1 143.5h26.7z" fill-rule="evenodd"/>
<path d="M209.5 139.7v6.4z" fill-rule="evenodd"/>
<path d="M137.1 146.1h72.4z" fill-rule="evenodd"/>
<path d="M209.5 128.3v1.3z" fill-rule="evenodd"/>
<path d="M370.8 198.1h5z" fill-rule="evenodd"/>
<path d="M349.2 198.1h21.6z" fill-rule="evenodd"/>
<path d="M203.2 54.7v1.2z" fill-rule="evenodd"/>
<circle cx="172.7" cy="246.4" r=".63"/>
<circle cx="264.1" cy="246.4" r=".63"/>
<circle cx="163.8" cy="172.7" r=".63"/>
<circle cx="148.6" cy="172.7" r=".63"/>
<circle cx="195.5" cy="108" r=".63"/>
<circle cx="238.7" cy="97.8" r=".63"/>
<circle cx="223.5" cy="90.2" r=".63"/>
<circle cx="238.7" cy="116.9" r=".63"/>
<circle cx="139.7" cy="95.3" r=".63"/>
<circle cx="203.2" cy="67.4" r=".63"/>
<circle cx="31.7" cy="143.5" r=".63"/>
<circle cx="275.5" cy="198.1" r=".63"/>
<circle cx="148.6" cy="80.1" r=".63"/>
<circle cx="69.8" cy="221" r=".63"/>
<circle cx="345.4" cy="36.9" r=".63"/>
<circle cx="172.7" cy="120.7" r=".63"/>
<circle cx="167.6" cy="128.3" r=".63"/>
<circle cx="284.4" cy="31.8" r=".63"/>
<circle cx="288.2" cy="52.1" r=".63"/>
<circle cx="233.6" cy="31.8" r=".63"/>
<circle cx="228.5" cy="52.1" r=".63"/>
<circle cx="199.3" cy="227.3" r=".63"/>
<circle cx="199.3" cy="251.5" r=".63"/>
<circle cx="247.6" cy="251.5" r=".63"/>
<circle cx="245.1" cy="227.3" r=".63"/>
<circle cx="306" cy="179.1" r=".63"/>
<circle cx="300.9" cy="203.2" r=".63"/>
<circle cx="356.8" cy="203.2" r=".63"/>
<circle cx="351.7" cy="179.1" r=".63"/>
</g>
<g fill="#008000" stroke="#008000" stroke-width=".25">
<path d="M71.4 241.1h2v.5h-2z" fill-rule="evenodd"/>
<path d="M72.1 230.1h.5v.8h.8v.5h-.8v.8h-.5v-.8h-.7v-.5h.7z" fill-rule="evenodd"/>
</g>
<g font-size="4.9">
<text x="123.2" y="11.9">POR_OVERRIDE select</text>
<text x="123.2" y="17">Default:</text>
<text x="152.8" y="17">2-3 GND</text>
<text x="166.3" y="22">PCIe Test Header</text>
<text x="49.5" y="41.1">Bank 0 HR</text>
<text x="82.5" y="68.7">BANK 0</text>
<text x="69.2" y="73.8">XCKU040FFVA1156</text>
<text x="335.2" y="103.3">SYSMON I2C Address jumpers</text>
<text x="209.5" y="155.4">LAYOUT:</text>
<text x="236.2" y="155.4">Place CCLK termination pads</text>
<text x="209.5" y="161.7">after last QSPI device</text>
<text x="320" y="226.5">FPGA Bank 0</text>
<text x="339" y="269.6">3</text>
<text x="368.2" y="269.6">66</text>
</g>
<g font-size="3.9">
<text x="347.9" y="26">R547</text>
<text x="139.4" y="34.4" transform="rotate(-90 139.4 34.4)">J5</text>
<text x="214.2" y="34.9">C542</text>
<text x="293.3" y="34.9">C541</text>
<text x="374.6" y="33.7">J80</text>
<text x="163.5" y="36.8" transform="rotate(-90 163.5 36.8)">J78</text>
<text x="333.5" y="41.3">R548</text>
<text x="155.7" y="52.7">R554</text>
<text x="175.2" y="52.7">R553</text>
<text x="205.7" y="57.8">R953</text>
<text x="264.7" y="61.6">U84</text>
<text x="368.2" y="64.1">J81</text>
<text x="205.7" y="70.5">R418</text>
<text x="333.5" y="78.1">R560</text>
<text x="228.5" y="107.3">C2</text>
<text x="243.8" y="107.3">C1</text>
<text x="212" y="131.4">R807</text>
<text x="198.1" y="154.3">R339</text>
<text x="151.1" y="160.6">R116</text>
<text x="166.3" y="160.6">R806</text>
<text x="48.2" y="163.2">U1</text>
<text x="200.6" y="167">C357</text>
<text x="278.1" y="182.2">R236C642</text>
<text x="361.9" y="182.2">C643</text>
<text x="59" y="189.8">D15</text>
<text x="377.9" y="195.8">R598</text>
<text x="72.4" y="207.6">R115</text>
<text x="317.4" y="212.7">U90</text>
<text x="270" y="226.2">R473</text>
<text x="165.5" y="231.7">R6</text>
<text x="179.9" y="230.5">C540</text>
<text x="255.2" y="230.5">C633</text>
<text x="284.4" y="239.3">DS2</text>
<text x="59.7" y="248.2">B1</text>
<text x="268.8" y="252.9">R472</text>
<text x="210.8" y="260.9">U53</text>
</g>
<g font-size="2.5">
<text x="53.3" y="3.4">4</text>
<text x="161.3" y="3.4">3</text>
<text x="269.2" y="3.4">2</text>
<text x="377.1" y="3.4">1</text>
<text x="337.7" y="18.7">VCCAUX_FPGA</text>
<text x="120.1" y="25">VCCINT_FPGA</text>
<text x="228.4" y="27.3">SYS_1V8</text>
<text x="278.5" y="27.3">UTIL_3V3</text>
<text x="342.8" y="25.9">1</text>
<text x="347.9" y="28.8">DNP</text>
<text x="143" y="35.8" transform="rotate(-90 143 35.8)">1</text>
<text x="148" y="35.8" transform="rotate(-90 148 35.8)">2</text>
<text x="153.1" y="35.8" transform="rotate(-90 153.1 35.8)">3</text>
<text x="167.1" y="35.8" transform="rotate(-90 167.1 35.8)">1</text>
<text x="172.2" y="35.8" transform="rotate(-90 172.2 35.8)">2</text>
<text x="177.2" y="35.8" transform="rotate(-90 177.2 35.8)">3</text>
<text x="182.3" y="35.8" transform="rotate(-90 182.3 35.8)">4</text>
<text x="229.8" y="35.2">1</text>
<text x="259.2" y="35.2">SN74AVC1T45</text>
<text x="285.5" y="35.2">1</text>
<text x="342.8" y="33.5">2</text>
<text x="347.9" y="33.9">DNP</text>
<text x="347.9" y="31.4">DNP</text>
<text x="1.3" y="36.4">D</text>
<text x="158.2" y="40.9" transform="rotate(-90 158.2 40.9)">HDR_1X3</text>
<text x="187.4" y="40.9" transform="rotate(-90 187.4 40.9)">HDR_1X4</text>
<text x="216.1" y="37.7">0.1UF</text>
<text x="219" y="40.3">25V</text>
<text x="229.8" y="40.3">2</text>
<text x="242.3" y="41.5">1</text>
<text x="276.8" y="41.5">6</text>
<text x="285.5" y="40.3">2</text>
<text x="293.3" y="40.3">25V</text>
<text x="293.3" y="37.7">0.1UF</text>
<text x="346.4" y="41.2">1</text>
<text x="349.2" y="36.4">SYSMON_VP_R_I2C2</text>
<text x="382.2" y="39">HDR_1X2</text>
<text x="382.2" y="36.4">1</text>
<text x="386" y="36.4">SYSMON_VP_R</text>
<text x="427.9" y="36.4">D</text>
<text x="197.1" y="44.1">GND</text>
<text x="203.2" y="46.6">COMBINED_PGOOD_LS</text>
<text x="242.3" y="46.6">3</text>
<text x="245.5" y="42.8">VCCA</text>
<text x="246.1" y="46.6">A</text>
<text x="268.3" y="42.8">VCCB</text>
<text x="272.8" y="46.6">B</text>
<text x="276.8" y="46.6">4</text>
<text x="289.1" y="46.6">COMBINED_PGOOD</text>
<text x="335.4" y="44.1">20.5K</text>
<text x="335.4" y="46.6">1/10W</text>
<text x="48.2" y="49.1">SOC_KU040_FFVA1156_IRON_REVD</text>
<text x="151.4" y="49.1">GND</text>
<text x="168.7" y="52.6">11</text>
<text x="195.5" y="51.7">VCC1V8_FPGA</text>
<text x="242.3" y="51.7">2</text>
<text x="245.7" y="53">GND</text>
<text x="269.8" y="53">DIR</text>
<text x="276.6" y="51.7">5</text>
<text x="339.9" y="49.1">1%</text>
<text x="346.4" y="48.8">2</text>
<text x="157.7" y="58">1/10W</text>
<text x="160.6" y="55.5">200</text>
<text x="175.2" y="55.5">200</text>
<text x="175.2" y="58">1/10W</text>
<text x="200.6" y="57.7">1</text>
<text x="343.1" y="59.3">GND</text>
<text x="162.1" y="60.6">1%</text>
<text x="168.7" y="60.2">22</text>
<text x="175.2" y="60.6">1%</text>
<text x="200.6" y="65.3">2</text>
<text x="205.7" y="63.1">1/16W</text>
<text x="205.7" y="60.6">1.00K</text>
<text x="205.7" y="65.6">1%</text>
<text x="226.3" y="63.1">GND</text>
<text x="243.8" y="60.6">SC70_6</text>
<text x="286" y="64.4">GND</text>
<text x="200.6" y="70.4">1</text>
<text x="345.4" y="66.9">SYSMON_VN_R_I2C</text>
<text x="365.5" y="66.5">2</text>
<text x="375.8" y="66.9">1</text>
<text x="375.8" y="69.5">HDR_1X2</text>
<text x="386" y="66.9">SYSMON_VN_R</text>
<text x="125.7" y="77.1">R7</text>
<text x="200.6" y="78">2</text>
<text x="205.7" y="73.3">DNP</text>
<text x="205.7" y="75.8">DNP</text>
<text x="346.4" y="78">1</text>
<text x="100.9" y="83.3">RDWR_FCS_B_0_U7</text>
<text x="100.9" y="80.7">POR_OVERRIDE_P7</text>
<text x="106.9" y="78.2">PUDC_B_0_R7</text>
<text x="125.7" y="79.6">P7</text>
<text x="125.7" y="82.2">U7</text>
<text x="150.2" y="82.2">QSPI0_CS_B</text>
<text x="205.7" y="78.3">DNP</text>
<text x="335.4" y="83.4">1/10W</text>
<text x="335.4" y="80.9">20.5K</text>
<text x="112.8" y="88.4">DXN_Y11</text>
<text x="112.8" y="85.8">DXP_Y12</text>
<text x="125.7" y="84.7">Y12</text>
<text x="125.7" y="87.2">Y11</text>
<text x="125.7" y="89.8">U12</text>
<text x="151.1" y="87.2">SYSMON_DXN</text>
<text x="151.1" y="84.7">SYSMON_DXP</text>
<text x="200.9" y="88.5">GND</text>
<text x="233.8" y="89.8">SYSMON_VCC</text>
<text x="339.9" y="86">1%</text>
<text x="346.4" y="85.6">2</text>
<text x="108.3" y="93.4">GNDADC_U11</text>
<text x="108.3" y="90.9">VCCADC_U12</text>
<text x="109.8" y="96">VREFN_V11</text>
<text x="125.7" y="92.3">U11</text>
<text x="125.7" y="94.9">V11</text>
<text x="109.8" y="98.5">VREFP_W12</text>
<text x="114.3" y="101.1">VP_V12</text>
<text x="125.7" y="97.4">W12</text>
<text x="125.7" y="99.9">V12</text>
<text x="151.1" y="99.9">SYSMON_VP_R</text>
<text x="233.6" y="97.4">SYSMON_VREFP</text>
<text x="343.1" y="96.1">GND</text>
<text x="1.3" y="106.3">C</text>
<text x="109.8" y="106.1">VBATT_AD7</text>
<text x="114.3" y="103.6">VN_W11</text>
<text x="125.7" y="102.5">W11</text>
<text x="125.7" y="105">AD7</text>
<text x="125.7" y="107.5">AA9</text>
<text x="151.1" y="105">FPGA_VBATT</text>
<text x="151.1" y="102.5">SYSMON_VN_R</text>
<text x="189.2" y="107.5">FPGA_CCLK</text>
<text x="220.7" y="107.5">1</text>
<text x="236" y="107.5">1</text>
<text x="427.9" y="106.3">C</text>
<text x="108.3" y="108.7">CCLK_0_AA9</text>
<text x="109.8" y="111.2">TCK_0_AC9</text>
<text x="111.3" y="113.8">TMS_0_W9</text>
<text x="125.7" y="110.1">AC9</text>
<text x="125.7" y="112.6">W9</text>
<text x="151.1" y="112.6">JTAG_TMS</text>
<text x="151.1" y="110.1">JTAG_TCK</text>
<text x="220.7" y="112.6">2</text>
<text x="228.5" y="112.6">25V</text>
<text x="228.5" y="110.1">0.1UF</text>
<text x="236" y="112.6">2</text>
<text x="243.8" y="110.1">0.1UF</text>
<text x="243.8" y="112.6">25V</text>
<text x="111.3" y="118.8">TDI_0_V9</text>
<text x="111.3" y="116.3">TDO_0_U9</text>
<text x="125.7" y="115.2">U9</text>
<text x="125.7" y="117.7">V9</text>
<text x="151.1" y="115.2">FPGA_TDO_FMC_TDI</text>
<text x="151.1" y="117.7">JTAG_TDI</text>
<text x="102.4" y="123.9">PROGRAM_B_0_T7</text>
<text x="106.9" y="121.4">INIT_B_0_V7</text>
<text x="125.7" y="120.2">V7</text>
<text x="125.7" y="122.8">T7</text>
<text x="125.7" y="125.3">W7</text>
<text x="151.1" y="122.8">FPGA_PROG_B</text>
<text x="151.1" y="120.2">FPGA_INIT_B</text>
<text x="205.1" y="125.3">VCC1V8</text>
<text x="106.9" y="126.5">CFGBVS_0_W7</text>
<text x="109.8" y="129">DONE_0_N7</text>
<text x="111.3" y="131.5">D03_0_Y7</text>
<text x="125.7" y="127.9">N7</text>
<text x="125.7" y="130.4">Y7</text>
<text x="150.5" y="130.4">QSPI0_IO3</text>
<text x="151.1" y="127.9">FPGA_DONE</text>
<text x="207" y="131.3">1</text>
<text x="230.6" y="126.6">SYSMON_AGND</text>
<text x="21.6" y="136.8">VCC1V8_FPGA</text>
<text x="103.9" y="136.6">D01_DIN_0_AB7</text>
<text x="109.8" y="134.1">D02_0_AA7</text>
<text x="125.7" y="132.9">AA7</text>
<text x="125.7" y="135.5">AB7</text>
<text x="150.5" y="132.9">QSPI0_IO2</text>
<text x="151.1" y="135.5">QSPI0_IO1</text>
<text x="212" y="134.2">1.00K</text>
<text x="212" y="136.8">1/16W</text>
<text x="42.5" y="143.1">AB9</text>
<text x="102.4" y="139.2">D00_MOSI_0_AC7</text>
<text x="112.8" y="141.7">M2_0_M7</text>
<text x="125.7" y="138">AC7</text>
<text x="125.7" y="140.6">M7</text>
<text x="125.7" y="143.1">L7</text>
<text x="150.5" y="138">QSPI0_IO0</text>
<text x="151.1" y="140.6">FPGA_M2</text>
<text x="207" y="138.9">2</text>
<text x="212" y="139.3">1%</text>
<text x="44" y="145.6">Y9</text>
<text x="49.5" y="146.8">VCCO_0_Y9</text>
<text x="49.5" y="144.2">VCCO_0_AB9</text>
<text x="112.8" y="146.8">M0_0_K7</text>
<text x="112.8" y="144.2">M1_0_L7</text>
<text x="125.7" y="145.6">K7</text>
<text x="193" y="154.2">1</text>
<text x="131.5" y="158.3">SYSMON_AGND</text>
<text x="146" y="160.5">1</text>
<text x="161.3" y="160.5">1</text>
<text x="193" y="161.8">2</text>
<text x="198.1" y="157.1">DNP</text>
<text x="198.1" y="159.6">DNP</text>
<text x="99" y="163.4">SOC_IRONWOOD_FF1156</text>
<text x="151.1" y="163.4">4.70K</text>
<text x="151.1" y="166">1/16W</text>
<text x="166.3" y="166">1/16W</text>
<text x="166.3" y="163.4">1.00K</text>
<text x="192.8" y="167.2">1</text>
<text x="198.1" y="162.1">DNP</text>
<text x="146" y="168.1">2</text>
<text x="151.1" y="168.5">1%</text>
<text x="161.3" y="168.1">2</text>
<text x="166.3" y="168.5">1%</text>
<text x="192.8" y="172.3">2</text>
<text x="200.6" y="169.8">DNP</text>
<text x="200.6" y="172.3">DNP</text>
<text x="271.1" y="172.3">VCC1V8</text>
<text x="301.6" y="173.6">VCC1V8</text>
<text x="1.3" y="176.1">B</text>
<text x="200.6" y="174.8">DNP</text>
<text x="345.8" y="174.6">UTIL_3V3</text>
<text x="427.9" y="176.1">B</text>
<text x="69.3" y="185.4" transform="rotate(-90 69.3 185.4)">NC</text>
<text x="85" y="182.2">SYS_1V8</text>
<text x="146.3" y="182.5">GND</text>
<text x="193.3" y="182.5">GND</text>
<text x="273" y="182.1">1</text>
<text x="278.1" y="185">4.70K</text>
<text x="288.4" y="185">0.1UF</text>
<text x="302.2" y="182.5">1</text>
<text x="354" y="182.5">1</text>
<text x="361.9" y="185">0.1UF</text>
<text x="273" y="189.7">2</text>
<text x="278.1" y="190.1">1%</text>
<text x="278.1" y="187.5">1/16W</text>
<text x="291.4" y="187.5">25V</text>
<text x="302.2" y="187.5">2</text>
<text x="313.6" y="186.3">SN74AVC1T45</text>
<text x="354" y="187.5">2</text>
<text x="361.9" y="187.5">25V</text>
<text x="59" y="195.2">40V</text>
<text x="59.7" y="192.6">200MW</text>
<text x="261.6" y="197.7">FPGA_DONE</text>
<text x="310.9" y="197.7">4</text>
<text x="310.9" y="192.6">6</text>
<text x="314.9" y="193.9">VCCB</text>
<text x="314.9" y="197.7">B</text>
<text x="337.7" y="193.9">VCCA</text>
<text x="341.6" y="197.7">A</text>
<text x="345.4" y="197.7">3</text>
<text x="345.4" y="192.6">1</text>
<text x="311.1" y="202.8">5</text>
<text x="345.4" y="202.8">2</text>
<text x="377.5" y="200.7" transform="rotate(-90 377.5 200.7)">1</text>
<text x="379" y="203.7">261</text>
<text x="385.2" y="200.7" transform="rotate(-90 385.2 200.7)">2</text>
<text x="396.1" y="202.8">DS34</text>
<text x="67.3" y="207.5">1</text>
<text x="314.9" y="204">DIR</text>
<text x="339" y="204">GND</text>
<text x="379.2" y="208.8">1%</text>
<text x="379.6" y="206.6">1/10W</text>
<text x="404.1" y="209.1">GND</text>
<text x="67.3" y="215.1">2</text>
<text x="72.4" y="210.4">4.70K</text>
<text x="72.4" y="215.5">1%</text>
<text x="72.4" y="212.9">1/16W</text>
<text x="298.7" y="215.5">GND</text>
<text x="336.5" y="211.7">SC70_6</text>
<text x="354.6" y="215.5">GND</text>
<text x="31.7" y="220.6">FPGA_VBATT</text>
<text x="194.9" y="221.8">VCC1V8</text>
<text x="168.2" y="223.1">VCC1V8</text>
<text x="239.1" y="222.8">UTIL_3V3</text>
<text x="57.1" y="228.2">TS518FE_FL35E</text>
<text x="69.8" y="228.2">1</text>
<text x="173.7" y="231.6">1</text>
<text x="181.8" y="233.3">0.1UF</text>
<text x="195.5" y="230.7">1</text>
<text x="247.4" y="230.7">1</text>
<text x="255.2" y="233.3">0.1UF</text>
<text x="269.8" y="229.1">261</text>
<text x="270.4" y="232">1/10W</text>
<text x="162.7" y="237.1">1/10W</text>
<text x="164.2" y="234.5">4.7K</text>
<text x="167.2" y="239.6">5%</text>
<text x="173.7" y="239.2">2</text>
<text x="184.7" y="235.8">25V</text>
<text x="195.5" y="235.8">2</text>
<text x="207" y="234.5">SN74AVC1T45</text>
<text x="247.4" y="235.8">2</text>
<text x="255.2" y="235.8">25V</text>
<text x="270" y="234.1">1%</text>
<text x="293.7" y="239.3">UTIL_3V3</text>
<text x="1.3" y="245.9">A</text>
<text x="69.8" y="245.9">2</text>
<text x="149.8" y="245.9">FPGA_INIT_B</text>
<text x="204.2" y="245.9">4</text>
<text x="204.2" y="240.9">6</text>
<text x="208.2" y="242.1">VCCB</text>
<text x="208.2" y="245.9">B</text>
<text x="231.1" y="242.1">VCCA</text>
<text x="234.9" y="245.9">A</text>
<text x="238.7" y="245.9">3</text>
<text x="238.7" y="240.9">1</text>
<text x="268.3" y="240" transform="rotate(-90 268.3 240)">1</text>
<text x="276" y="240" transform="rotate(-90 276 240)">2</text>
<text x="285.2" y="244.7">4</text>
<text x="292.6" y="244.7">3</text>
<text x="321.2" y="243.4">TITLE: FPGA Bank 0</text>
<text x="331.4" y="245.9">SCHEM, ROHS COMPLIANT</text>
<text x="400" y="245.9">PCB P/N:</text>
<text x="400" y="243.4">ASSY P/N: 0431811</text>
<text x="414.8" y="245.9">1280723</text>
<text x="72.4" y="248.5">BAT_TS518_TS621_DUAL</text>
<text x="204.4" y="251">5</text>
<text x="238.7" y="251">2</text>
<text x="285.2" y="249.8">1</text>
<text x="292.6" y="249.8">2</text>
<text x="331.4" y="248.5">HW-U1-KCU105_REV1_1</text>
<text x="400" y="251">TEST P/N: TSS0165</text>
<text x="400" y="248.5">SCH P/N:</text>
<text x="414.8" y="248.5">0381556</text>
<text x="208.2" y="252.3">DIR</text>
<text x="232.4" y="252.3">GND</text>
<text x="268.3" y="257.8" transform="rotate(-90 268.3 257.8)">1</text>
<text x="276" y="257.8" transform="rotate(-90 276 257.8)">2</text>
<text x="321.2" y="256.1">DATE: 05/20/2015:19:32</text>
<text x="384.7" y="256.1">VER:</text>
<text x="403.8" y="256.1">1.1</text>
<text x="427.9" y="253.6">A</text>
<text x="67.6" y="258.6">GND</text>
<text x="197.1" y="263.7">GND</text>
<text x="229.8" y="259.9">SC70_6</text>
<text x="245.4" y="263.7">GND</text>
<text x="269.8" y="260.8">261</text>
<text x="270.4" y="263.7">1/10W</text>
<text x="297.4" y="259.9">GND</text>
<text x="321.2" y="261.2">SHEET SIZE: B</text>
<text x="384.7" y="261.2">REV:</text>
<text x="403.8" y="261.2">02</text>
<text x="270" y="265.9">1%</text>
<text x="321.2" y="266.3">SHEET</text>
<text x="354.2" y="266.3">OF</text>
<text x="384.7" y="266.3">DRAWN BY:</text>
<text x="403.8" y="270.1">BF</text>
<text x="53.3" y="277.7">4</text>
<text x="161.3" y="277.7">3</text>
<text x="269.2" y="277.7">2</text>
<text x="377.1" y="277.7">1</text>
</g>
<g font-size="2.1">
<text x="73.6" y="196.5">BAS40-04</text>
<text x="389.8" y="200.3">2</text>
<text x="401.2" y="200.3">1</text>
</g>
<g font-size="1.8">
<text x="69.8" y="187.7">1</text>
<text x="72.4" y="192.7">3</text>
<text x="69.8" y="199.4">2</text>
</g>
<g font-size="1.4">
<text x="288.2" y="242.3">RED</text>
<text x="281.9" y="256.3">LED-GRN-RED</text>
<text x="288.2" y="254">GRN</text>
</g>
</svg>
